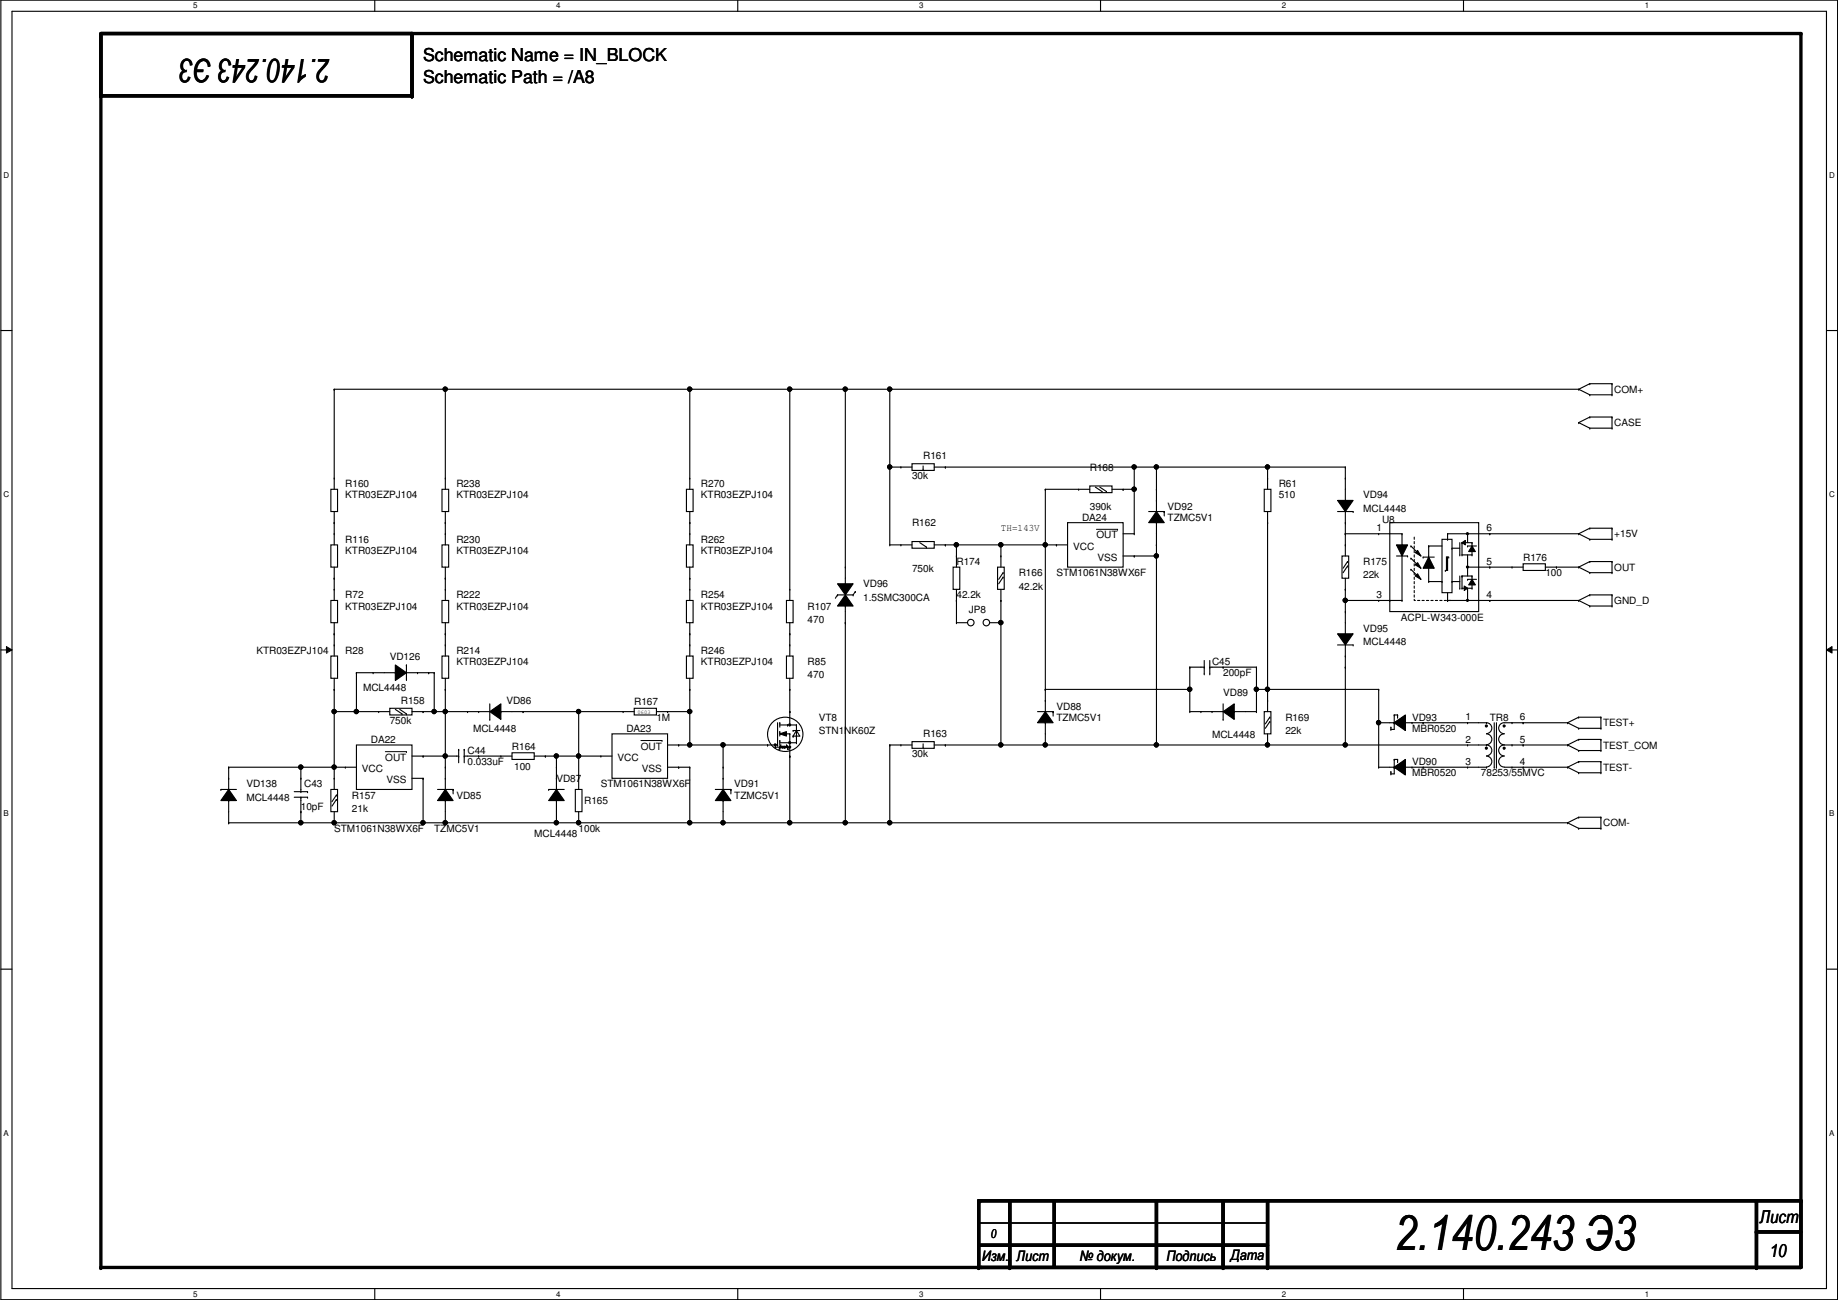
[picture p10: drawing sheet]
<svg xmlns="http://www.w3.org/2000/svg" width="420mm" height="297mm" viewBox="0 0 420 297" stroke-linecap="round" stroke-linejoin="round" font-family="sans-serif">
<path d="M.2 0h419.9v297h-419.9zM2.7 2.6h414.8v291.8h-414.8z" fill="none" stroke="#000" stroke-width=".25"/>
<g fill="#fff">
<path d="M44.2 .3h1v2h-1z"/>
<path d="M44.2 294.7h1v2h-1z"/>
</g>
<path d="M85.7 0v2.6M85.7 294.4v2.6" fill="none" stroke="#000" stroke-width=".25"/>
<g fill="#fff">
<path d="M127.1 .3h1v2h-1z"/>
<path d="M127.1 294.7h1v2h-1z"/>
</g>
<path d="M168.6 0v2.6M168.6 294.4v2.6" fill="none" stroke="#000" stroke-width=".25"/>
<g fill="#fff">
<path d="M210.1 .3h1v2h-1z"/>
<path d="M210.1 294.7h1v2h-1z"/>
</g>
<path d="M251.6 0v2.6M251.6 294.4v2.6" fill="none" stroke="#000" stroke-width=".25"/>
<g fill="#fff">
<path d="M293 .3h1v2h-1z"/>
<path d="M293 294.7h1v2h-1z"/>
</g>
<path d="M334.5 0v2.6M334.5 294.4v2.6" fill="none" stroke="#000" stroke-width=".25"/>
<g fill="#fff">
<path d="M376 .3h1v2h-1z"/>
<path d="M376 294.7h1v2h-1z"/>
<path d="M.8 39h1.3v2h-1.3z"/>
<path d="M418.2 39h1.2v2h-1.2z"/>
<path d="M.8 112h1.3v2h-1.3z"/>
<path d="M418.2 112h1.2v2h-1.2z"/>
</g>
<path d="M.2 75.5h2.5M417.5 75.5h2.6" fill="none" stroke="#000" stroke-width=".25"/>
<g fill="#fff">
<path d="M.8 185h1.2v1.9h-1.2z"/>
<path d="M418.2 185h1.1v1.9h-1.1z"/>
</g>
<path d="M.2 148.5h2.5M417.5 148.5h2.6" fill="none" stroke="#000" stroke-width=".25"/>
<path d="M1.5 147.7l1.2 .8-1.2 .7zM417.5 148.5l1.3-.8v1.5z" fill="#000"/>
<path d="M1.5 147.7l1.2 .8-1.2 .7zM417.5 148.5l1.3-.8v1.5z" fill="none" stroke="#000" stroke-width=".23"/>
<g fill="#fff">
<path d="M.8 257.9h1.2v2h-1.2z"/>
<path d="M418.2 257.9h1.1v2h-1.1z"/>
</g>
<g fill="none" stroke="#000" stroke-width=".25">
<path d="M76.4 88.9h.1M76.4 88.9v22.9M76.4 88.9h284.5M101.8 88.9h.1M101.8 88.9v22.9M157.7 88.9h.1M157.7 88.9v22.9M180.5 88.9h.1M180.5 88.9v48.3M193.2 88.9h.1M193.2 88.9v44.5M203.4 88.9h.1"/>
<path d="M203.4 88.9v35.6M360.9 88.9h.1M360.9 96.6h.1M360.9 88.9l2.5 1.3M360.9 96.6l2.5 1.2M363.4 87.7h.1M363.4 90.2h.1M363.4 95.3h.1M363.4 97.8h.1M363.4 87.7l-2.5 1.2M363.4 87.7h5.1M363.4 90.2h5.1"/>
<path d="M363.4 95.3l-2.5 1.3M363.4 95.3h5.1M363.4 97.8h5.1M368.5 87.7h.1M368.5 90.2h.1M368.5 95.3h.1M368.5 97.8h.1M368.5 87.7v2.5M368.5 95.3v2.5M75.6 111.8h1.6v5.1h-1.6zM76.4 119.4h.1M76.4 109.3h.1"/>
<path d="M76.4 116.9v7.6M101 111.8h1.6v5.1h-1.6zM101.8 119.4h.1M101.8 109.3h.1M101.8 116.9v7.6M156.9 111.8h1.5v5.1h-1.5zM157.7 119.4h.1M157.7 109.3h.1M157.7 116.9v7.6M203.4 106.7h.1M203.4 106.7h5.1M205.9 106.7h.1"/>
<path d="M208.5 106h5.1v1.5h-5.1zM211 107.2h.1M211 106.5v.7M213.6 106.7h93.9M216.1 106.7h.1M239 111.8h.1M239 111.8v50.8M239 111.8h10.1M244 119.4h12.7v10.2h-12.7zM246.6 111.8h.1M249.1 111h5.1v1.6h-5.1zM250.4 111.3l1.5 1"/>
<path d="M251.4 111.3l1.5 1M251.9 112.3h.1M252.9 112.3h.1M254.2 111.8h5.1M256.7 111.8h.1M259.3 106.7h.1M259.3 111.8h.1M259.3 106.7v15.3M262.6 116.9h3.5M264.4 116.9l1.7 2.5h-3.5zM264.4 119.4h.1M264.4 114.3h.1"/>
<path d="M264.4 111.8h.1M264.4 106.7h.1M264.4 106.7v10.2M264.4 119.4v50.8M266.1 116.9h.1M266.1 116.9v1M289 111.8h1.5v5.1h-1.5zM289.8 119.4h.1M289.8 109.3h.1M289.8 106.7h.1M289.8 106.7v5.1M289.8 116.9v45.7"/>
<path d="M305.8 114.3h3.5l-1.8 2.6zM305.8 116.9h3.5M307.5 114.3h.1M307.5 119.4h.1M307.5 109.3h.1M307.5 106.7h.1M307.5 106.7v7.6M307.5 116.9v10.1M309.3 116.9h.1M317.7 119.4h20.3v20.3h-20.3zM75.6 137.2h1.6v5.1h-1.6zM75.6 124.5h1.6v5.1h-1.6z"/>
<path d="M76.4 134.7h.1M76.4 132.1h.1M76.4 122h.1M76.4 129.6v7.6M101 137.2h1.6v5.1h-1.6zM101 124.5h1.6v5.1h-1.6zM101.8 134.7h.1M101.8 132.1h.1M101.8 122h.1M101.8 129.6v7.6M156.9 137.2h1.5v5.1h-1.5zM156.9 124.5h1.5v5.1h-1.5z"/>
<path d="M157.7 134.7h.1M157.7 132.1h.1M157.7 122h.1M157.7 129.6v7.6M179.8 137.2h1.5v5.1h-1.5zM180.5 134.7h.1M191.5 133.4h3.5l-1.8 2.5zM191.5 135.9h.1M191.5 135.9h3.5M191.5 135.9l-.5 .8M193.2 135.9l1.8 2.6h-3.5zM193.2 138.5h.1"/>
<path d="M193.2 133.4h.1M193.2 129.6h.1M193.2 138.5v49.5M195 135.9h.1M195.5 135.2h.1M195.5 135.2l-.5 .7M203.4 124.5h.1M203.4 124.5h5.1M205.9 124.5h.1M208.5 123.7h5.1v1.6h-5.1zM210.3 124l1.5 1M211.8 125h.1"/>
<path d="M213.6 124.5h30.4M216.1 124.5h.1M217.9 129.6h1.5v5.1h-1.5zM218.6 127h.1M218.6 137.2h.1M218.6 124.5h.1M218.6 124.5v5.1M218.6 134.7v7.6M228 129.6h1.6v5.1h-1.6zM228.8 137.2h.1M228.8 127h.1M228.8 124.5h.1"/>
<path d="M228.8 124.5v5.1M228.8 134.7v35.5M229.3 131.9h.1M229.3 130.9h.1M229.3 131.9l-1 1.5M229.3 130.9l-1 1.5M239 124.5h.1M241.5 124.5h.1M256.7 122h2.6M256.7 127h7.7M259.3 127h.1M259.3 122h.1"/>
<path d="M264.4 124.5h.1M264.4 127h.1M306.8 127h1.5v5.1h-1.5zM307.5 122h.1M307.5 134.7h.1M307.5 124.5h.1M307.5 139.7h.1M307.5 137.2h.1M307.5 132.1v12.7M307.5 122h13M307.5 137.2h13M308 129.3h.1"/>
<path d="M308 128.3h.1M308 129.3l-1 1.6M308 128.3l-1 1.5M315.2 137.2h.1M315.2 122h.1M317.7 137.2h.1M319.2 124.5h2.6l-1.3 2.5zM319.2 127h2.6M320.5 122h.1M320.5 124.5h.1M320.5 137.2h.1M320.5 122v2.5"/>
<path d="M320.5 127v10.2M321.8 127h.1M322.5 124.8h.1M322.5 127.6h.1M322.5 130.1h.1M322.5 124.8l2.3 2.2M322.5 127.6l2.3 2.2M322.5 130.1l2.3 2.3M323.5 129.1l.6-.5 .7 1.2zM323.5 126.3l.6-.5 .7 1.2zM323.5 131.6l.6-.5 .7 1.3zM325.3 127.3h.1"/>
<path d="M325.3 127.3h2.6M326.6 127.3l1.3 2.5h-2.6zM326.6 124.8h.1M326.6 132.9h.1M326.6 124.8v8.1M326.6 124.8h3M326.6 132.9h3M329.6 123.2h2.3v12.2h-2.3zM329.6 132.9h.1M330.4 130.3h.1M330.4 130.3h.5M330.7 127.3h.2v3h-.2z"/>
<path d="M330.7 127.3h.5M330.9 122h.1M330.9 137.2h.1M330.9 123.2h.1M330.9 122h30M330.9 137.2h30M330.9 122v1.2M330.9 135.4v1.8M331.2 127.3h.1M331.9 125.3h.1M331.9 132.9h.1M331.9 132.9h1.8"/>
<path d="M331.9 125.3h1.8M333.7 126.8h.1M333.7 134.4h.1M333.7 124v2.8M333.7 131.6v2.8M334.2 124l.8-.5v1zM334.2 124h.1M334.2 126.8h.1M334.2 131.6h.1M334.2 134.4h.1M334.2 124h2.3M334.2 126.8h2.3"/>
<path d="M334.2 124v2.8M334.2 131.6v2.8M334.2 131.6h2.3M334.2 134.4h2.3M334.7 133.9l.8 .5-.8 .5zM335.3 121.8h.3v.3h-.3zM335.3 129.4h.3v.3h-.3zM335.3 137h.3v.3h-.3zM335.5 124.8h.1M335.5 129.6h.1M335.5 122h.1M335.5 132.4h.1"/>
<path d="M335.5 137.2h.1M335.5 129.6h12.7M335.5 124.8h2M335.5 122v2M335.5 126.8v4.8M335.5 134.4v2.8M335.5 132.4h2M336.5 124.8l.8 1.2h-1.6zM336.5 132.4l.8 1.2h-1.6zM336.5 124h.1M336.5 126.8h.1M336.5 134.4h.1"/>
<path d="M336.5 131.6h.1M336.5 124v2.8M336.5 131.6v2.8M340.6 129.6h.1M340.6 137.2h.1M340.6 122h.1M345.6 129.6h.1M348.2 128.8h5.1v1.5h-5.1zM353.3 129.6h7.6M355.8 129.6h.1M360.9 122h.1M360.9 129.6h.1"/>
<path d="M360.9 137.2h.1M360.9 122l2.5 1.2M360.9 129.6l2.5 1.3M360.9 137.2l2.5 1.3M363.4 120.7h.1M363.4 123.2h.1M363.4 128.3h.1M363.4 130.9h.1M363.4 135.9h.1M363.4 138.5h.1M363.4 120.7l-2.5 1.3M363.4 120.7h5.1"/>
<path d="M363.4 123.2h5.1M363.4 128.3l-2.5 1.3M363.4 128.3h5.1M363.4 130.9h5.1M363.4 135.9l-2.5 1.3M363.4 135.9h5.1M363.4 138.5h5.1M368.5 120.7h.1M368.5 123.2h.1M368.5 128.3h.1M368.5 130.9h.1M368.5 135.9h.1"/>
<path d="M368.5 138.5h.1M368.5 120.7v2.5M368.5 128.3v2.6M368.5 135.9v2.6M75.6 149.9h1.6v5.1h-1.6zM76.4 157.5h.1M76.4 147.4h.1M76.4 144.8h.1M76.4 142.3v7.6M76.4 155v25.4M81.5 153.7h.1M81.5 153.7h8.9"/>
<path d="M81.5 153.7v8.9M85.3 153.7h.1M90.4 151.9l2.5 1.8-2.5 1.8zM90.4 153.7h.1M92.9 151.9h.1M92.9 151.9v3.6M92.9 153.7h6.4M95.5 153.7h.1M98 153.7h.1M99.3 153.7h.1M99.3 153.7v8.9M101 149.9h1.6v5.1h-1.6z"/>
<path d="M101.8 157.5h.1M101.8 147.4h.1M101.8 144.8h.1M101.8 142.3v7.6M101.8 155v25.4M156.9 149.9h1.5v5.1h-1.5zM157.7 144.8h.1M157.7 157.5h.1M157.7 147.4h.1M157.7 142.3v7.6M157.7 155v15.2M179.8 149.9h1.5v5.1h-1.5z"/>
<path d="M180.5 144.8h.1M180.5 157.5h.1M180.5 147.4h.1M180.5 142.3v7.6M180.5 155v10.7M193.2 142.3h.1M218.6 142.3h.1M218.6 142.3h2.6M226.3 142.3h2.5M228.8 142.3h.1M239 157.5h.1M239 157.5h33"/>
<path d="M272 152.4h.1M272 157.5h.1M272 152.4h3.3M272 152.4v10.2M275.3 154h.1M275.3 152.4h.1M275.3 150.9v3.1M276.6 152.4h.1M276.6 154h.1M276.6 152.4h10.6M276.6 150.9v3.1M279.6 152.4h.1"/>
<path d="M287.2 152.4h.1M287.2 157.5h.1M287.2 152.4v10.2M287.2 157.5h28M289.8 157.5h.1M305.8 144.8h3.5l-1.8 2.6zM305.8 147.4h3.5M307.5 144.8h.1M307.5 149.9h.1M307.5 152.4h.1M307.5 147.4v22.8M309.3 147.4h.1"/>
<path d="M315.2 157.5h.1M315.2 157.5v17.8M52.3 177.8h.1M52.3 175.3h.1M52.3 175.3v5.1M52.3 175.3h29.2M68.8 177.8h.1M68.8 175.3h.1M68.8 175.3v5.6M76.4 177.8h.1M76.4 162.6h.1M76.4 175.3h.1"/>
<path d="M76.4 162.6h12.7M78.9 175.3h.1M81.5 170.2h12.7v10.2h-12.7zM81.5 162.6h.1M86.6 162.6h.1M89.1 161.8h5.1v1.6h-5.1zM90.4 162.1l1.5 1M91.4 162.1l1.5 1M91.9 163.1h.1M92.9 163.1h.1M94.2 172.8h10.6M94.2 162.6h17.8"/>
<path d="M94.2 177.8h2.5M96.7 177.8h.1M96.7 172.8h.1M96.7 162.6h.1M96.7 177.8v10.2M99.3 162.6h.1M101.8 177.8h.1M101.8 175.3h.1M101.8 172.8h.1M101.8 162.6h.1M104.8 172.8h.1M104.8 171.2h.1"/>
<path d="M104.8 171.2v3.1M106.1 171.2h.1M106.1 172.8h.1M106.1 172.8h10.9M106.1 171.2v3.1M106.9 162.6h.1M109.4 172.8h.1M109.4 162.6h.1M112 162.6l2.5-1.8v3.6zM112 164.4h.1M112 160.8v3.6M114.5 172.8h.1"/>
<path d="M114.5 162.6h.1M114.5 162.6h30.5M117 172h5.1v1.5h-5.1zM119.6 162.6h.1M122.1 172.8h17.8M124.7 172.8h.1M127.2 177.8h.1M127.2 175.3h.1M127.2 172.8h.1M127.2 172.8v7.6M132.3 177.8h.1M132.3 162.6h.1"/>
<path d="M132.3 172.8h.1M132.3 162.6v17.8M137.4 172.8h.1M139.9 167.7h12.7v10.1h-12.7zM142.4 162.6h.1M145 161.8h5.1v1.6h-5.1zM150.1 162.6h7.6M152.6 162.6h.1M152.6 175.3h5.1M152.6 170.2h25.1M155.1 175.3h.1M155.1 170.2h.1"/>
<path d="M157.7 170.2h.1M157.7 175.3h.1M157.7 162.6h.1M157.7 175.3v12.7M165.3 177.8h.1M165.3 175.3h.1M165.3 170.2h.1M165.3 170.2v10.2M175.5 170.2h.1M176.6 165a4 4 0 0 1 6.4 .8 4 4 0 0 1-2.7 5.8 3.9 3.9 0 0 1-4.3-1.9 3.9 3.9 0 0 1 .6-4.7zM177 170h.4v.4h-.4zM177.2 170.7h.1"/>
<path d="M177.2 170.7h3.3M177.2 170.2v.5M177.7 170.2h.1M177.7 165.1v5.1M178.3 167.7l1.5-.5v1zM178.3 170.7l.7-.2v.5l-.7-.3h.7zM178.3 169.2h.1M178.3 167.2h.1M178.3 165.1h.1M178.3 171h.1M178.3 165.1v1.1M178.3 167.2v1"/>
<path d="M178.3 169.2v1M178.3 169.7h3.8M178.3 165.7h3.8M178.3 167.7h2.2M178.3 171l-.3 .2M178.5 170.2h.1M178.5 170.2l-.2 .3v.5M179.3 170.5l.7 .2h-.7h.7l-.7 .3zM179.8 170.2h.1M179.8 170.2l.2 .3v.5M180 165.7h.1M180 171h.1"/>
<path d="M180 171l.3 .2M180.3 169.5h.4v.3h-.4zM180.3 165.5h.4v.3h-.4zM180.3 170.5h.4v.4h-.4zM180.5 172.8h.1M180.5 165.7h.1M180.5 169.5h.1M180.5 169.7h.1M180.5 167.7h.1M180.5 162.6h.1M180.5 167.7v1.8M180.5 169.7v18.3"/>
<path d="M181.3 168.2h.1M181.3 166.9h.1M181.3 166.9h1.5M182.1 167.2h.1M182.1 169.7h.1M182.1 165.7h.1M182.1 166.9h.1M182.1 165.7v4M182.1 166.9l.7 1.3h-1.5M182.1 166.9l-.8 1.3M203.4 170.2h.1M203.4 170.2h5.1"/>
<path d="M203.4 170.2v17.8M205.9 170.2h.1M208.5 169.5h5.1v1.5h-5.1zM211 170.7h.1M211 170v.7M213.6 170.2h126.2M216.1 170.2h.1M228.8 170.2h.1M237.2 162.6h3.5M239 162.6l1.7 2.5h-3.5zM239 165.1h.1M239 160.1h.1"/>
<path d="M239 170.2h.1M239 165.1v5.1M240.7 162.6h.1M240.7 162.6v1M264.4 170.2h.1M272 162.6h.1M272 162.6h7.6M274.5 162.6h.1M277.1 162.6h.1M279.6 162.6l2.5-1.8v3.6zM279.6 164.4h.1M279.6 160.8v3.6"/>
<path d="M282.1 162.6h.1M282.1 162.6h5.1M287.2 162.6h.1M289 162.6h1.5v5.1h-1.5zM289.8 170.2h.1M289.8 160.1h.1M289.8 167.7v2.5M290.3 164.9h.1M290.3 163.9h.1M290.3 164.9l-1 1.5M290.3 163.9l-1 1.5M307.5 170.2h.1"/>
<path d="M315.2 165.1h.1M315.2 175.3h.1M315.2 175.3h24.6M315.2 165.1h24.6M318 166.7h.1M318 166.2h.1M318 176.8h.1M318 176.3h.1M318 166.2v.5M318 176.3v.5M318.7 165.1l2.6-1.7v3.5zM318.7 175.3l2.6-1.8v3.6z"/>
<path d="M318.7 165.1h.1M318.7 163.4h.1M318.7 175.3h.1M318.7 173.5h.1M318.7 163.4v3.3h-.7M318.7 173.5v3.3h-.7M318.7 163.4h.8M318.7 173.5h.8M319.5 163.4h.1M319.5 163.9h.1M319.5 173.5h.1M319.5 174h.1"/>
<path d="M319.5 163.4v.5M319.5 173.5v.5M321.3 163.6h.1M321.3 173.8h.1M321.3 163.6v3.1l-2.6-1.6M321.3 173.8v3l-2.6-1.5M321.3 163.6l-2.6 1.5M321.3 173.8l-2.6 1.5M322.8 165.1h.1M322.8 175.3h.1M325.3 165.1h.1M325.3 175.3h.1"/>
<path d="M335.5 165.1h.1M335.5 170.2h.1M335.5 175.3h.1M339.6 165.7h.3v.3h-.3zM339.6 170.8h.3v.3h-.3zM339.8 167.7a1.25 1.25 0 0 1 1.2 1.2 1.25 1.25 0 0 1-1.2 1.3M339.8 165.1a1.25 1.25 0 0 1 1.2 1.3 1.25 1.25 0 0 1-1.2 1.2M339.8 165.1h.1M339.8 170.2a1.25 1.25 0 0 1 1.2 1.3 1.25 1.25 0 0 1-1.2 1.2M339.8 172.8a1.25 1.25 0 0 1 1.2 1.2 1.25 1.25 0 0 1-1.2 1.3M339.8 170.2h.1M339.8 175.3h.1"/>
<path d="M341.6 175.3h.1M341.6 165.1v10.2M342.1 175.3h.1M342.1 165.1v10.2M343.7 165.7h.3v.3h-.3zM343.7 170.8h.3v.3h-.3zM343.9 167.7a1.25 1.25 0 0 0-1.3 1.2 1.25 1.25 0 0 0 1.3 1.3M343.9 172.8a1.25 1.25 0 0 0-1.3 1.2 1.25 1.25 0 0 0 1.3 1.3h14.4M345.6 165.1h.1M345.6 170.2h.1M345.6 175.3h.1M348.2 175.3h.1"/>
<path d="M348.2 165.1h.1M348.2 170.2h.1M358.3 165.1h.1M358.3 175.3h.1M358.3 170.2h.1M358.3 170.2h-14.4a1.25 1.25 0 0 0-1.3 1.3 1.25 1.25 0 0 0 1.3 1.2M358.3 165.1h-14.4a1.25 1.25 0 0 0-1.3 1.3 1.25 1.25 0 0 0 1.3 1.2M358.3 165.1l2.6 1.3M358.3 175.3l2.6 1.3M358.3 170.2l2.6 1.3M360.9 163.9h.1M360.9 166.4h.1"/>
<path d="M360.9 174h.1M360.9 176.6h.1M360.9 169h.1M360.9 171.5h.1M360.9 163.9l-2.6 1.2M360.9 163.9h5.1M360.9 166.4h5.1M360.9 174l-2.6 1.3M360.9 174h5.1M360.9 176.6h5.1M360.9 169l-2.6 1.2M360.9 169h5.1"/>
<path d="M360.9 171.5h5.1M366 163.9h.1M366 166.4h.1M366 174h.1M366 176.6h.1M366 169h.1M366 171.5h.1M366 163.9v2.5M366 169v2.5M366 174v2.6M50.5 180.4h.1M50.5 180.4h3.5"/>
<path d="M52.3 180.4l1.7 2.5h-3.5zM52.3 182.9h.1M52.3 188h.1M52.3 182.9v5.1M52.3 188h306M67.3 182.2h3M67.3 180.9h3M68.8 180.9h.1M68.8 182.2h.1M68.8 185.5h.1M68.8 188h.1M68.8 182.2v5.8"/>
<path d="M70.3 182.2h.1M70.3 180.9h.1M75.6 180.4h1.6v5.1h-1.6zM76.4 188h.1M76.4 185.5v2.5M76.9 182.7h.1M76.9 181.7h.1M76.9 182.7l-1 1.5M76.9 181.7l-1 1.5M96.7 188h.1M100 180.4h3.6M101.8 180.4l1.8 2.5h-3.6z"/>
<path d="M101.8 182.9h.1M101.8 188h.1M101.8 182.9v5.1M103.6 180.4h.1M103.6 180.4v1M125.4 180.4h.1M125.4 180.4h3.6M127.2 180.4l1.8 2.5h-3.6zM127.2 182.9h.1M127.2 188h.1M127.2 182.9v5.1M131.5 180.4h1.5v5.1h-1.5z"/>
<path d="M132.3 188h.1M132.3 185.5v2.5M157.7 188h.1M163.5 180.4h3.6M165.3 180.4l1.8 2.5h-3.6zM165.3 182.9h.1M165.3 188h.1M165.3 182.9v5.1M167.1 180.4h.1M167.1 180.4v1M180.5 188h.1M193.2 188h.1"/>
<path d="M203.4 188h.1M358.3 188h.1M358.3 188l2.6 1.3M360.9 186.7h.1M360.9 189.3h.1M360.9 186.7l-2.6 1.3M360.9 186.7h5.1M360.9 189.3h5.1M366 186.7h.1M366 189.3h.1M366 186.7v2.6M.2 221.4h2.5"/>
<path d="M417.5 221.4h2.6M223.7 279.4h.1M223.7 275.1h.1M223.7 279.4h66.1M223.7 274.6v.5"/>
<circle cx="101.8" cy="88.9" r=".49"/>
<circle cx="157.7" cy="88.9" r=".49"/>
<circle cx="180.5" cy="88.9" r=".49"/>
<circle cx="193.2" cy="88.9" r=".49"/>
<circle cx="203.4" cy="88.9" r=".49"/>
<circle cx="203.4" cy="106.7" r=".49"/>
<circle cx="259.3" cy="106.7" r=".49"/>
<circle cx="259.3" cy="111.8" r=".49"/>
<circle cx="264.3" cy="106.7" r=".49"/>
<circle cx="289.7" cy="106.7" r=".49"/>
<circle cx="218.6" cy="124.5" r=".49"/>
<circle cx="228.8" cy="124.5" r=".49"/>
<circle cx="238.9" cy="124.5" r=".49"/>
<circle cx="264.3" cy="127" r=".49"/>
<circle cx="307.5" cy="137.2" r=".49"/>
<circle cx="221.9" cy="142.3" r=".75"/>
<circle cx="225.5" cy="142.3" r=".75"/>
<circle cx="228.8" cy="142.3" r=".49"/>
<circle cx="272" cy="157.5" r=".49"/>
<circle cx="287.2" cy="157.5" r=".49"/>
<circle cx="289.7" cy="157.5" r=".49"/>
<circle cx="68.8" cy="175.3" r=".49"/>
<circle cx="76.4" cy="175.3" r=".49"/>
<circle cx="76.4" cy="162.6" r=".49"/>
<circle cx="81.5" cy="162.6" r=".49"/>
<circle cx="99.2" cy="162.6" r=".49"/>
<circle cx="101.8" cy="162.6" r=".49"/>
<circle cx="101.8" cy="172.7" r=".49"/>
<circle cx="127.2" cy="172.7" r=".49"/>
<circle cx="132.3" cy="172.7" r=".49"/>
<circle cx="132.3" cy="162.6" r=".49"/>
<circle cx="157.7" cy="162.6" r=".49"/>
<circle cx="157.7" cy="170.2" r=".49"/>
<circle cx="165.3" cy="170.2" r=".49"/>
<circle cx="228.8" cy="170.2" r=".49"/>
<circle cx="238.9" cy="170.2" r=".49"/>
<circle cx="264.3" cy="170.2" r=".49"/>
<circle cx="289.7" cy="170.2" r=".49"/>
<circle cx="307.5" cy="170.2" r=".49"/>
<circle cx="315.1" cy="165.1" r=".49"/>
<circle cx="68.8" cy="188" r=".49"/>
<circle cx="76.4" cy="188" r=".49"/>
<circle cx="96.7" cy="188" r=".49"/>
<circle cx="101.8" cy="188" r=".49"/>
<circle cx="127.2" cy="188" r=".49"/>
<circle cx="132.3" cy="188" r=".49"/>
<circle cx="157.7" cy="188" r=".49"/>
<circle cx="165.3" cy="188" r=".49"/>
<circle cx="180.5" cy="188" r=".49"/>
<circle cx="193.2" cy="188" r=".49"/>
<circle cx="203.4" cy="188" r=".49"/>
</g>
<path d="M23.1 7.7h388.6v266.4M23.1 7.9v281.7h388.6v-15.2h-187.7M94.2 7.7v14.2h-71.1M223.7 274.4v15.2M230.8 274.4v15.2M241 274.4v14.9M264.4 274.4v15.2M279.6 274.4v15.2M289.8 274.4v15.2M401.5 274.4v15.2M223.7 284.5h66.1M401.5 281.5h10.2" fill="none" stroke="#000" stroke-width=".76"/>
<g fill="#000">
<circle cx="94.2" cy="7.7" r=".38"/>
<circle cx="411.7" cy="7.7" r=".38"/>
<circle cx="23.1" cy="21.9" r=".38"/>
<circle cx="94.2" cy="21.9" r=".38"/>
<circle cx="223.7" cy="274.4" r=".38"/>
<circle cx="224" cy="274.4" r=".38"/>
<circle cx="411.7" cy="274.4" r=".38"/>
<circle cx="23.1" cy="289.6" r=".38"/>
<circle cx="223.7" cy="289.6" r=".38"/>
<circle cx="223.7" cy="284.5" r=".38"/>
<circle cx="230.8" cy="289.6" r=".38"/>
<circle cx="241" cy="289.3" r=".38"/>
<circle cx="264.4" cy="289.6" r=".38"/>
<circle cx="279.6" cy="289.6" r=".38"/>
<circle cx="289.8" cy="289.6" r=".38"/>
<circle cx="401.5" cy="281.5" r=".38"/>
<circle cx="401.5" cy="289.6" r=".38"/>
</g>
<g fill="#000">
<path d="M319.2 124.5h2.6l-1.3 2.5zM323.5 129.1l.6-.5 .7 1.2zM323.5 126.3l.6-.5 .7 1.2zM323.5 131.6l.6-.5 .7 1.3zM326.6 127.3l1.3 2.5h-2.6zM334.7 133.9l.8 .5-.8 .5zM334.2 124l.8-.5v1zM336.5 124.8l.8 1.2h-1.6zM336.5 132.4l.8 1.2h-1.6z"/>
<path d="M264.4 116.9l1.7 2.5h-3.5z" fill-rule="evenodd"/>
<path d="M305.8 114.3h3.5l-1.8 2.6z" fill-rule="evenodd"/>
<path d="M193.2 135.9l1.8 2.6h-3.5z" fill-rule="evenodd"/>
<path d="M191.5 133.4h3.5l-1.8 2.5z" fill-rule="evenodd"/>
<path d="M335.3 121.8h.3v.3h-.3z" fill-rule="evenodd"/>
<path d="M335.3 129.4h.3v.3h-.3z" fill-rule="evenodd"/>
<path d="M335.3 137h.3v.3h-.3z" fill-rule="evenodd"/>
<path d="M90.4 151.9l2.5 1.8-2.5 1.8z" fill-rule="evenodd"/>
<path d="M305.8 144.8h3.5l-1.8 2.6z" fill-rule="evenodd"/>
<path d="M112 162.6l2.5-1.8v3.6z" fill-rule="evenodd"/>
<path d="M177 170h.4v.4h-.4z" fill-rule="evenodd"/>
<path d="M178.3 167.7l1.5-.5v1z" fill-rule="evenodd"/>
<path d="M178.3 170.7l.7-.2v.5l-.7-.3h.7z" fill-rule="evenodd"/>
<path d="M179.3 170.5l.7 .2h-.7h.7l-.7 .3z" fill-rule="evenodd"/>
<path d="M180.3 169.5h.4v.3h-.4z" fill-rule="evenodd"/>
<path d="M180.3 165.5h.4v.3h-.4z" fill-rule="evenodd"/>
<path d="M180.3 170.5h.4v.4h-.4z" fill-rule="evenodd"/>
<path d="M239 162.6l1.7 2.5h-3.5z" fill-rule="evenodd"/>
<path d="M279.6 162.6l2.5-1.8v3.6z" fill-rule="evenodd"/>
<path d="M318.7 165.1l2.6-1.7v3.5z" fill-rule="evenodd"/>
<path d="M318.7 175.3l2.6-1.8v3.6z" fill-rule="evenodd"/>
<path d="M339.6 165.7h.3v.3h-.3z" fill-rule="evenodd"/>
<path d="M339.6 170.8h.3v.3h-.3z" fill-rule="evenodd"/>
<path d="M343.7 165.7h.3v.3h-.3z" fill-rule="evenodd"/>
<path d="M343.7 170.8h.3v.3h-.3z" fill-rule="evenodd"/>
<path d="M52.3 180.4l1.7 2.5h-3.5z" fill-rule="evenodd"/>
<path d="M101.8 180.4l1.8 2.5h-3.6z" fill-rule="evenodd"/>
<path d="M127.2 180.4l1.8 2.5h-3.6z" fill-rule="evenodd"/>
<path d="M165.3 180.4l1.8 2.5h-3.6z" fill-rule="evenodd"/>
<circle cx="101.8" cy="88.9" r=".49"/>
<circle cx="157.7" cy="88.9" r=".49"/>
<circle cx="180.5" cy="88.9" r=".49"/>
<circle cx="193.2" cy="88.9" r=".49"/>
<circle cx="203.4" cy="88.9" r=".49"/>
<circle cx="203.4" cy="106.7" r=".49"/>
<circle cx="259.3" cy="106.7" r=".49"/>
<circle cx="259.3" cy="111.8" r=".49"/>
<circle cx="264.3" cy="106.7" r=".49"/>
<circle cx="289.7" cy="106.7" r=".49"/>
<circle cx="218.6" cy="124.5" r=".49"/>
<circle cx="228.8" cy="124.5" r=".49"/>
<circle cx="238.9" cy="124.5" r=".49"/>
<circle cx="264.3" cy="127" r=".49"/>
<circle cx="307.5" cy="137.2" r=".49"/>
<circle cx="228.8" cy="142.3" r=".49"/>
<circle cx="272" cy="157.5" r=".49"/>
<circle cx="287.2" cy="157.5" r=".49"/>
<circle cx="289.7" cy="157.5" r=".49"/>
<circle cx="68.8" cy="175.3" r=".49"/>
<circle cx="76.4" cy="175.3" r=".49"/>
<circle cx="76.4" cy="162.6" r=".49"/>
<circle cx="81.5" cy="162.6" r=".49"/>
<circle cx="99.2" cy="162.6" r=".49"/>
<circle cx="101.8" cy="162.6" r=".49"/>
<circle cx="101.8" cy="172.7" r=".49"/>
<circle cx="127.2" cy="172.7" r=".49"/>
<circle cx="132.3" cy="172.7" r=".49"/>
<circle cx="132.3" cy="162.6" r=".49"/>
<circle cx="157.7" cy="162.6" r=".49"/>
<circle cx="157.7" cy="170.2" r=".49"/>
<circle cx="165.3" cy="170.2" r=".49"/>
<circle cx="228.8" cy="170.2" r=".49"/>
<circle cx="238.9" cy="170.2" r=".49"/>
<circle cx="264.3" cy="170.2" r=".49"/>
<circle cx="289.7" cy="170.2" r=".49"/>
<circle cx="307.5" cy="170.2" r=".49"/>
<circle cx="315.1" cy="165.1" r=".49"/>
<circle cx="68.8" cy="188" r=".49"/>
<circle cx="76.4" cy="188" r=".49"/>
<circle cx="96.7" cy="188" r=".49"/>
<circle cx="101.8" cy="188" r=".49"/>
<circle cx="127.2" cy="188" r=".49"/>
<circle cx="132.3" cy="188" r=".49"/>
<circle cx="157.7" cy="188" r=".49"/>
<circle cx="165.3" cy="188" r=".49"/>
<circle cx="180.5" cy="188" r=".49"/>
<circle cx="193.2" cy="188" r=".49"/>
<circle cx="203.4" cy="188" r=".49"/>
</g>
<path d="M331.7 137.2h-8.4v-14.5" fill="none" stroke="#000" stroke-width=".25" stroke-dasharray=".5 .5"/>
<path d="M250.6 120.9h4.9M255.5 120.9h.1M88.1 171.7h4.8M92.9 171.7h.1M146.5 169.2h4.8M151.3 169.2h.1" fill="none" stroke="#000" stroke-width=".23"/>
<text font-size="10.9" x="318.9" y="285.6">2.140.243 Э3</text>
<text font-size="7.4" x="75.6" y="13.4" transform="rotate(180 75.6 13.4)">2.140.243 Э3</text>
<g font-size="4.1">
<text x="96.7" y="13.8">Schematic Name = IN_BLOCK</text>
<text x="96.7" y="18.9">Schematic Path = /A8</text>
<text x="402.3" y="279.4">Лист</text>
<text x="404.6" y="287.3">10</text>
</g>
<g font-size="3.3">
<text x="281.4" y="287.9">Дата</text>
<text x="224.5" y="288.2">Изм. Лист</text>
<text x="246.8" y="288.2">№ докум.</text>
<text x="266.6" y="288.2">Подпись</text>
</g>
<text font-size="2.8" x="226.5" y="282.8">0</text>
<g font-size="2.3">
<text x="369" y="89.7">COM+</text>
<text x="369" y="97.4">CASE</text>
<text x="211" y="105">R161</text>
<text x="249.1" y="107.5">R168</text>
<text x="78.9" y="111.3">R160</text>
<text x="78.9" y="113.9">KTR03EZPJ104</text>
<text x="104.3" y="111.3">R238</text>
<text x="104.3" y="113.9">KTR03EZPJ104</text>
<text x="160.2" y="111.3">R270</text>
<text x="160.2" y="113.9">KTR03EZPJ104</text>
<text x="208.5" y="109.6">30k</text>
<text x="292.3" y="111.3">R61</text>
<text x="292.3" y="113.9">510</text>
<text x="311.6" y="113.9">VD94</text>
<text x="247.3" y="119">DA24</text>
<text x="249.1" y="116.4">390k</text>
<text x="266.9" y="116.4">VD92</text>
<text x="266.9" y="119">TZMC5V1</text>
<text x="311.6" y="116.9">MCL4448</text>
<text x="315.9" y="119.5">U8</text>
<text x="78.9" y="124">R116</text>
<text x="104.3" y="124">R230</text>
<text x="160.2" y="124">R262</text>
<text x="208.5" y="120.2">R162</text>
<text x="228.8" y="121.3">TH=143V</text>
<text x="245.3" y="125.6">VCC</text>
<text x="250.6" y="123">OUT</text>
<text x="314.7" y="121.4">1</text>
<text x="339.8" y="121.4">6</text>
<text x="369" y="122.8">+15V</text>
<text x="78.9" y="126.6">KTR03EZPJ104</text>
<text x="104.3" y="126.6">KTR03EZPJ104</text>
<text x="160.2" y="126.6">KTR03EZPJ104</text>
<text x="208.5" y="130.6">750k</text>
<text x="218.6" y="129.1">R174</text>
<text x="232.9" y="131.7">R166</text>
<text x="241.5" y="131.7">STM1061N38WX6F</text>
<text x="250.9" y="128.1">VSS</text>
<text x="311.6" y="129.1">R175</text>
<text x="339.8" y="129">5</text>
<text x="348.2" y="128.1">R176</text>
<text x="353.3" y="131.7">100</text>
<text x="369" y="130.4">OUT</text>
<text x="78.9" y="136.7">R72</text>
<text x="104.3" y="136.7">R222</text>
<text x="160.2" y="136.7">R254</text>
<text x="197.3" y="134.2">VD96</text>
<text x="197.3" y="137.2">1.5SMC300CA</text>
<text x="218.6" y="136.7">42.2k</text>
<text x="232.9" y="134.7">42.2k</text>
<text x="311.6" y="132.2">22k</text>
<text x="314.7" y="136.7">3</text>
<text x="339.8" y="136.7">4</text>
<text x="78.9" y="139.3">KTR03EZPJ104</text>
<text x="104.3" y="139.3">KTR03EZPJ104</text>
<text x="160.2" y="139.3">KTR03EZPJ104</text>
<text x="184.6" y="139.3">R107</text>
<text x="184.6" y="142.3">470</text>
<text x="221.4" y="140">JP8</text>
<text x="320.2" y="141.8">ACPL-W343-000E</text>
<text x="369" y="138">GND_D</text>
<text x="58.6" y="149.4">KTR03EZPJ104</text>
<text x="78.9" y="149.4">R28</text>
<text x="104.3" y="149.4">R214</text>
<text x="160.2" y="149.4">R246</text>
<text x="311.6" y="144.4">VD95</text>
<text x="311.6" y="147.4">MCL4448</text>
<text x="89.1" y="150.7">VD126</text>
<text x="104.3" y="152">KTR03EZPJ104</text>
<text x="160.2" y="152">KTR03EZPJ104</text>
<text x="184.6" y="152">R85</text>
<text x="184.6" y="155">470</text>
<text x="277.1" y="152">C45</text>
<text x="279.6" y="154.5">200pF</text>
<text x="83" y="157.8">MCL4448</text>
<text x="91.6" y="160.9">R158</text>
<text x="115.8" y="160.9">VD86</text>
<text x="145" y="161.1">R167</text>
<text x="279.6" y="159.1">VD89</text>
<text x="89.1" y="165.4">750k</text>
<text x="108.1" y="167.2">MCL4448</text>
<text x="143.2" y="167.2">DA23</text>
<text x="150.1" y="164.7">1M</text>
<text x="187.1" y="164.7">VT8</text>
<text x="187.1" y="167.7">STN1NK60Z</text>
<text x="241.5" y="162.1">VD88</text>
<text x="241.5" y="164.7">TZMC5V1</text>
<text x="293.8" y="164.7">R169</text>
<text x="293.8" y="167.7">22k</text>
<text x="322.8" y="164.7">VD93</text>
<text x="322.8" y="167.2">MBR0520</text>
<text x="335" y="164.6">1</text>
<text x="340.6" y="164.7">TR8</text>
<text x="347.4" y="164.6">6</text>
<text x="366.5" y="165.9">TEST+</text>
<text x="84.8" y="169.8">DA22</text>
<text x="88.1" y="173.8">OUT</text>
<text x="106.9" y="172.3">C44</text>
<text x="117" y="171.3">R164</text>
<text x="141.2" y="173.8">VCC</text>
<text x="146.5" y="171.3">OUT</text>
<text x="208.5" y="173.1">30k</text>
<text x="211" y="168.5">R163</text>
<text x="277.1" y="168.7">MCL4448</text>
<text x="335" y="169.7">2</text>
<text x="347.4" y="169.7">5</text>
<text x="366.5" y="171">TEST_COM</text>
<text x="56.3" y="179.9">VD138</text>
<text x="69.5" y="179.9">C43</text>
<text x="82.7" y="176.4">VCC</text>
<text x="88.3" y="178.9">VSS</text>
<text x="106.9" y="174.8">0.033uF</text>
<text x="117.5" y="175.9">100</text>
<text x="127.2" y="178.6">VD87</text>
<text x="137.4" y="179.9">STM1061N38WX6F</text>
<text x="146.8" y="176.4">VSS</text>
<text x="167.8" y="179.9">VD91</text>
<text x="322.8" y="174.8">VD90</text>
<text x="322.8" y="177.4">MBR0520</text>
<text x="335" y="174.8">3</text>
<text x="338.5" y="177.4">78253/55MVC</text>
<text x="347.4" y="174.8">4</text>
<text x="366.5" y="176.1">TEST-</text>
<text x="56.3" y="183">MCL4448</text>
<text x="68.8" y="185">10pF</text>
<text x="80.5" y="182.5">R157</text>
<text x="80.5" y="185.5">21k</text>
<text x="104.3" y="182.5">VD85</text>
<text x="133.5" y="183.7">R165</text>
<text x="167.8" y="182.5">TZMC5V1</text>
<text x="76.4" y="190.1">STM1061N38WX6F</text>
<text x="99.3" y="190.1">TZMC5V1</text>
<text x="122.1" y="191.3">MCL4448</text>
<text x="132.3" y="190.1">100k</text>
<text x="366.5" y="188.8">COM-</text>
</g>
<g font-size="1.8">
<text x="44.2" y="1.9">5</text>
<text x="127.1" y="1.9">4</text>
<text x="210.1" y="1.9">3</text>
<text x="293" y="1.9">2</text>
<text x="376" y="1.9">1</text>
<text x=".8" y="40.6">D</text>
<text x="418.2" y="40.6">D</text>
<text x=".8" y="113.6">C</text>
<text x="418.2" y="113.6">C</text>
<text x=".8" y="186.6">B</text>
<text x="418.2" y="186.6">B</text>
<text x=".8" y="259.5">A</text>
<text x="418.2" y="259.5">A</text>
<text x="44.2" y="296.3">5</text>
<text x="127.1" y="296.3">4</text>
<text x="210.1" y="296.3">3</text>
<text x="293" y="296.3">2</text>
<text x="376" y="296.3">1</text>
</g>
<text font-size="1.3" x="145.7" y="163.2">0603</text>
</svg>
